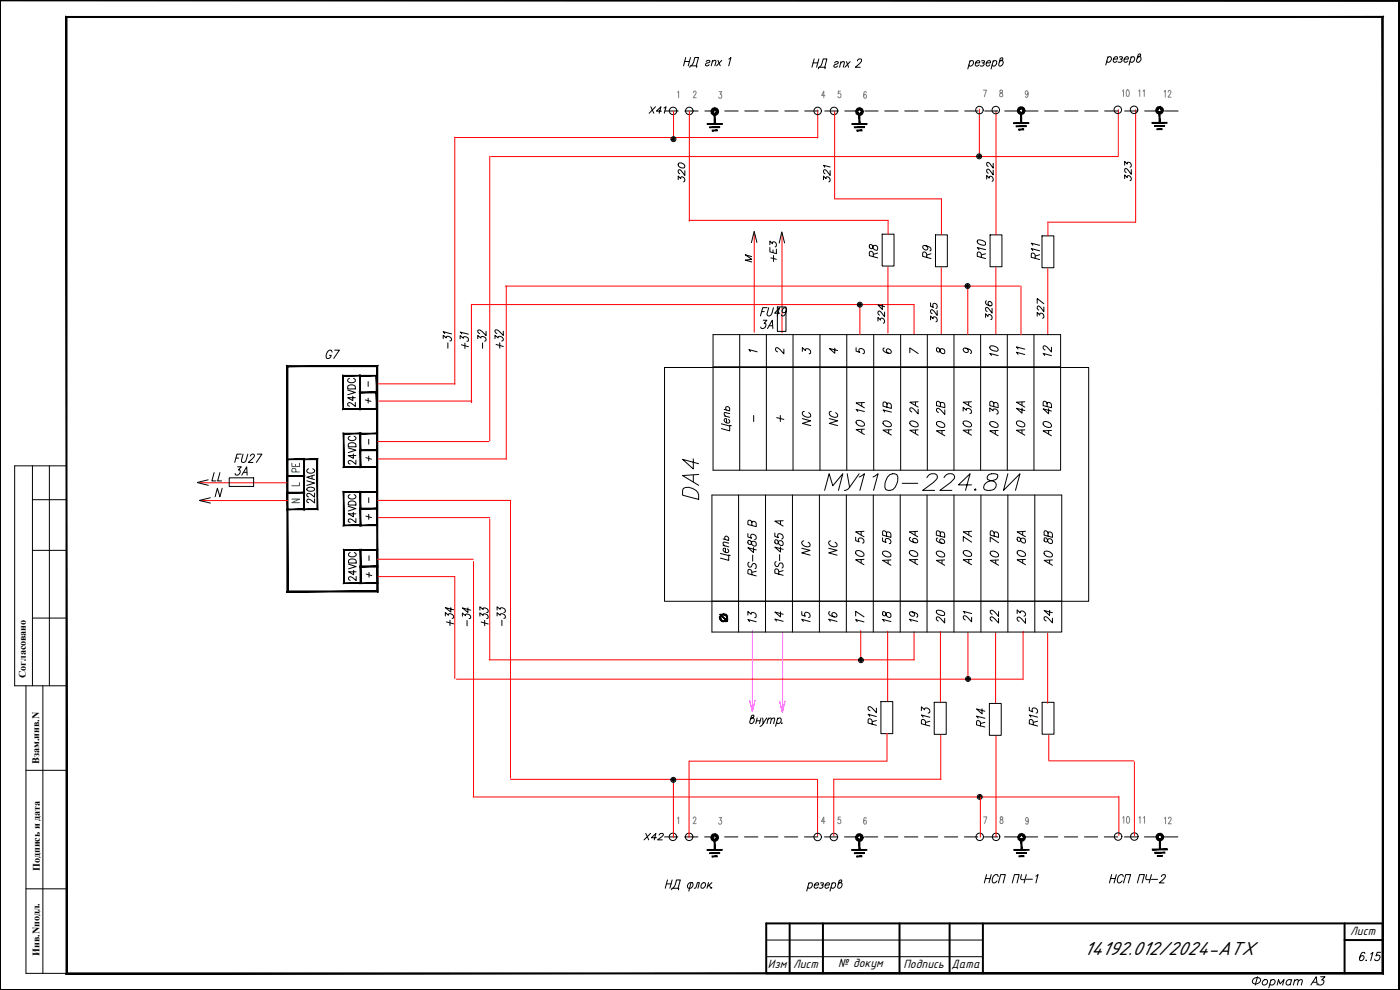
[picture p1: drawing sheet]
<svg xmlns="http://www.w3.org/2000/svg" width="420mm" height="297mm" viewBox="0 0 420 297" stroke-linecap="round" stroke-linejoin="round" font-family="sans-serif">
<!-- layer: 0 -->
<g fill="#000" stroke="#000" stroke-width=".3">
<path d="M0 .2h419.8zM0 .2h419.9z"/>
<path d="M419.8 .2v296.7zM419.9 .2v296.8z"/>
<path d="M212.3 37.1v.2l4.4-.2zM212.3 37.3l4.4-.2v.2z"/>
<path d="M213 38v.3l3-.3zM213 38.3l3-.3v.3z"/>
<path d="M213.7 33.1l.3 .1-.4 .3zM213.6 33.5h.3l.1-.3zM213.6 33.5h.3l-.2 .3zM213.9 33.5l-.2 .3 .3-.1zM213.7 33.8l.3-.1-.1 .4zM214 33.7l-.1 .4 .2-.2zM214.1 33.9l.1 .4-.3-.2zM214.1 33.9l.1 .4 .1-.3zM214.3 34l.2 .4-.3-.1zM214.3 34l.2 .4v-.3zM214.5 34.1l.3 .2-.3 .1zM214.5 34.1l.3 .2zM214.7 34l.4 .1-.3 .2zM214.7 34l.4 .1-.2-.2zM214.9 33.9l.4-.1-.2 .3zM215.1 33.7l-.2 .2 .4-.1zM215.1 33.7l.3-.2-.1 .3zM215.1 33.5v.2l.3-.2zM215.3 33.1l.1 .4h-.3zM215.1 33.2v.3l.2-.4zM215.1 32.8l.2 .3-.2 .1zM215.1 32.8l-.2 .2 .2 .2zM214.8 32.6l.3 .2-.2 .2zM214.8 32.6l-.1 .3 .2 .1zM214.5 32.5l.3 .1-.1 .3zM214.5 32.5v.4h.2zM214.2 32.6l.3-.1v.4zM214.2 32.6l.1 .3h.2zM213.9 32.8l.3-.2 .1 .3zM213.9 32.8l.2 .2 .2-.1zM213.9 32.8l.2 .2-.4 .1zM213.7 33.1l.4-.1z"/>
<path d="M213.7 39v.3l1.6-.3zM213.7 39.3l1.6-.3v.3z"/>
<path d="M214.3 34.2v3h.3zM214.3 34.2h.3v3z"/>
<path d="M255.7 37.1v.2l4.5-.2zM255.7 37.3l4.5-.2v.2z"/>
<path d="M256.4 38v.3l3-.3zM256.4 38.3l3-.3v.3z"/>
<path d="M257.1 33.1l.3 .1-.4 .3zM257 33.5h.3l.1-.3zM257 33.5h.3l-.2 .3zM257.3 33.5l-.2 .3 .3-.1zM257.1 33.8l.3-.1-.1 .4zM257.4 33.7l-.1 .4 .2-.2zM257.3 34.1l.2-.2 .1 .4zM257.5 33.9l.1 .4zM257.7 34l.2 .4-.3-.1zM257.7 34l.2 .4v-.3zM257.9 34.1l.4 .2-.4 .1zM257.9 34.1l.4 .2zM258.1 34l.5 .1-.3 .2zM258.1 34l.5 .1-.2-.2zM258.4 33.9l.3-.1-.1 .3zM258.5 33.7l-.1 .2 .3-.1zM258.5 33.7l.3-.2-.1 .3zM258.5 33.5v.2l.3-.2zM258.7 33.1l.1 .4h-.3zM258.5 33.2v.3l.2-.4zM258.6 32.8l.1 .3-.2 .1zM258.6 32.8l-.2 .2 .1 .2zM258.3 32.6l.3 .2-.2 .2zM258.3 32.6l-.2 .3 .3 .1zM257.9 32.5l.4 .1-.2 .3zM257.9 32.5v.4h.2zM257.6 32.6l.3-.1v.4zM257.6 32.6l.1 .3h.2zM257.3 32.8l.3-.2 .1 .3zM257.3 32.8l.2 .2 .2-.1zM257.3 32.8l.2 .2-.4 .1zM257.1 33.1l.4-.1z"/>
<path d="M257.2 39v.3l1.5-.3zM257.2 39.3l1.5-.3v.3z"/>
<path d="M257.8 34.2v3h.3zM257.8 34.2h.3v3z"/>
<path d="M304.2 36.8v.3l4.5-.3zM304.2 37.1l4.5-.3v.3z"/>
<path d="M305 37.7v.3l3-.3zM305 38l3-.3v.3z"/>
<path d="M305.6 32.8l.3 .2-.3 .2zM305.6 33.2h.3v-.2zM305.6 33.2h.3l-.3 .3zM305.9 33.2l-.3 .3zM305.6 33.5l.3-.1-.1 .4zM305.9 33.4l-.1 .4 .2-.2zM305.8 33.8l.2-.2 .1 .4zM306 33.6l.1 .4 .1-.3zM306.2 33.7l.3 .4-.4-.1zM306.2 33.7l.3 .4v-.3zM306.5 33.8l.3 .2-.3 .1zM306.5 33.8l.3 .2-.1-.3zM306.7 33.7l.4 .1-.3 .2zM306.7 33.7l.4 .1-.2-.2zM306.9 33.6l.4-.1-.2 .3zM307 33.4l-.1 .2 .4-.1zM307 33.4l.4-.2-.1 .3zM307.1 33.2l-.1 .2 .4-.2zM307.3 32.8l.1 .4h-.3zM307 33l.1 .2 .2-.4zM307.1 32.5l.2 .3-.3 .2zM307.1 32.5l-.2 .3 .1 .2zM306.8 32.3l.3 .2-.2 .3zM306.8 32.3l-.1 .3 .2 .2zM306.5 32.3h.3l-.1 .3zM306.5 32.3v.3h.2zM306.1 32.3h.4v.3zM306.1 32.3l.1 .3h.3zM305.8 32.5l.3-.2 .1 .3zM305.8 32.5l.2 .3 .2-.2zM305.8 32.5l.2 .3h-.4zM305.6 32.8l.3 .2 .1-.2z"/>
<path d="M305.7 38.7v.3l1.5-.3zM305.7 39l1.5-.3v.3z"/>
<path d="M306.3 33.9v3h.3zM306.3 33.9h.3v3z"/>
<path d="M345.7 36.7v.3l4.5-.3zM345.7 37l4.5-.3v.3z"/>
<path d="M346.5 37.7v.2l3-.2zM346.5 37.9l3-.2v.2z"/>
<path d="M347.2 32.8l.2 .1-.3 .2zM347.1 33.1h.3v-.2zM347.1 33.1h.3l-.2 .3zM347.4 33.1l-.2 .3zM347.2 33.4l.2-.1-.1 .4zM347.4 33.3l-.1 .4 .3-.2zM347.6 33.5v.4l-.3-.2zM347.6 33.5v.4l.2-.3zM347.8 33.6l.2 .4-.4-.1zM347.8 33.6l.2 .4v-.3zM348 33.7l.3 .2-.3 .1zM348 33.7l.3 .2-.1-.3zM348.2 33.6l.4 .1-.3 .2zM348.2 33.6l.4 .1-.2-.2zM348.4 33.5l.4-.1-.2 .3zM348.5 33.3l-.1 .2 .4-.1zM348.5 33.3l.4-.2-.1 .3zM348.6 33.1l-.1 .2 .4-.2zM348.8 32.8l.1 .3h-.3zM348.5 32.9l.1 .2 .2-.3zM348.6 32.5l.2 .3-.3 .1zM348.6 32.5l-.2 .2 .1 .2zM348.3 32.2l.3 .3-.2 .2zM348.3 32.2l.1 .5zM348 32.2h.3l-.1 .3zM348 32.2v.3h.2zM347.6 32.2h.4v.3zM347.6 32.2l.2 .3h.2zM347.3 32.5l.3-.3 .2 .3zM347.3 32.5l.3 .2 .2-.2zM347.3 32.5l.3 .2-.4 .1zM347.2 32.8l.2 .1 .2-.2z"/>
<path d="M347.2 38.6v.3l1.5-.3zM347.2 38.9l1.5-.3v.3z"/>
<path d="M347.9 33.9v3h.2zM347.9 33.9h.2v3z"/>
<path d="M107.9 112.6v5.2l.2-.2zM107.9 112.6l.2 .2v4.8zM107.9 112.6l.2 .2 5-.2zM108.1 112.8l5-.2-.2 .2zM113.1 112.6l-.2 .2 .2 5zM112.9 112.8l.2 5-.2-.2zM107.9 117.8h5.2l-.2-.2zM108.1 117.6h4.8l-5 .2z"/>
<path d="M102.9 112.6v10.2l.2-.2zM102.9 112.6l.2 .2v9.8zM102.9 112.6l.2 .2 5-.2zM103.1 112.8l5-.2-.2 .2zM108.1 112.6l-.2 .2 .2 10zM107.9 112.8l.2 10-.2-.2zM102.9 122.8h5.2l-.2-.2zM103.1 122.6h4.8l-5 .2z"/>
<path d="M108.1 130v5.2l.1-.2zM108.1 130l.1 .2v4.8zM108.1 130l.1 .2 5-.2zM108.2 130.2l5-.2-.1 .2zM113.2 130l-.1 .2 .1 5zM113.1 130.2l.1 5-.1-.2zM108.1 135.2h5.1l-.1-.2zM108.2 135h4.9l-5 .2z"/>
<path d="M91.1 137.7v15.2l.3-.2zM91.1 137.7l.3 .2v14.8zM91.1 137.7l.3 .2 3.9-.2zM91.4 137.9l3.9-.2-.2 .2zM95.1 137.9l.2 15v-15.2zM95.1 137.9l.2 15-.2-.2zM91.1 152.9h4.2l-.2-.2zM91.1 152.9l.3-.2h3.7z"/>
<path d="M103 147.5v10.2l.3-.2zM103 147.5l.3 .2v9.8zM103 147.5l.3 .2 4.9-.2zM103.3 147.7l4.9-.2-.1 .2zM108.2 147.5l-.1 .2 .1 10zM108.1 147.7l.1 10-.1-.2zM103 157.7h5.2l-.1-.2zM103.3 157.5h4.8l-5.1 .2z"/>
<path d="M103 130v10.2l.3-.2zM103 130l.3 .2v9.8zM103 130l.3 .2 4.9-.2zM103.3 130.2l4.9-.2-.1 .2zM108.2 130l-.1 .2 .1 10zM108.1 130.2l.1 10-.1-.2zM103 140.2h5.2l-.1-.2zM103 140.2l.3-.2h4.8z"/>
<path d="M108.1 147.5v5.2l.1-.2zM108.1 147.5l.1 .2v4.8zM108.1 147.5l.1 .2 5-.2zM108.2 147.7l5-.2-.1 .2zM113.2 147.5l-.1 .2 .1 5zM113.1 147.7l.1 5-.1-.2zM108.1 152.7h5.1l-.1-.2zM108.2 152.5h4.9l-5 .2z"/>
<path d="M86.1 109.7v67.9l.3-.3zM86.1 109.7l.3 .3v67.3zM86.1 109.7l.3 .3 27-.3zM86.4 110l27-.3-.3 .3zM113.4 109.7l-.3 .3 .3 67.6zM113.1 110l.3 67.6-.3-.3zM86.1 177.6h27.3l-.3-.3zM86.1 177.6l.3-.3h26.7z"/>
<path d="M103.1 164.9v10.2l.2-.2zM103.1 164.9l.2 .2v9.8zM103.1 164.9l.2 .2 5-.2zM103.3 165.1l5-.2-.2 .2zM108.3 164.9l-.2 .2 .2 10zM108.1 165.1l.2 10-.2-.2zM103.1 175.1h5.2l-.2-.2zM103.1 175.1l.2-.2h4.8z"/>
<path d="M108.1 164.9v5.2l.2-.2zM108.1 164.9l.2 .2v4.8zM108.1 164.9l.2 .2 5-.2zM108.3 165.1l5-.2-.1 .2zM113.3 164.9l-.1 .2 .1 5zM113.2 165.1l.1 5-.1-.2zM108.1 170.1h5.2l-.1-.2zM108.1 170.1l.2-.2h4.9z"/>
<path d="M217.2 184.3l.4 .2zM217.2 184.3l.4 .2zM216.8 184.4l.4-.1zM216.8 184.4h.4zM216.5 184.6l.3-.2zM216.5 184.6l.3-.1zM216.5 184.6l-.3 .3zM216.2 184.9l.3-.2zM216.2 184.9l-.1 .5zM216.3 185l-.2 .4zM216.1 185.4h.2l-.1 .4zM216.3 185.4l-.1 .4zM216.2 185.8l.1-.1 .2 .4zM216.3 185.7l.2 .4zM216.5 186l.3 .3zM216.5 186l.3 .3zM216.8 186.2l.4 .2zM216.8 186.2l.4 .2zM217.2 186.3h.4zM217.2 186.3h.4zM217.6 186.2l.4-.1zM217.6 186.2l.4-.1zM217.8 186l.4-.2-.2 .3zM218.1 185.7l-.3 .3 .4-.2zM218.3 185.4l-.1 .4zM218.1 185.4v.3zM218.2 184.9l.1 .5zM218.1 185v.4l.1-.5zM218 184.6l.1 .4zM217.8 184.7l.3 .3-.1-.4zM217.6 184.4l.4 .2-.2 .1zM217.6 184.4l.2 .3z"/>
<path d="M216.1 184.3l2.2 2.1zM216.1 184.3l2.2 2.1z"/>
<path d="M212.2 254.9v.2l4.5-.2zM212.2 255.1l4.5-.2v.2z"/>
<path d="M213 255.8v.3l3-.3zM213 256.1l3-.3v.3z"/>
<path d="M213.7 250.9l.2 .1-.3 .3zM213.6 251.3h.3v-.3zM213.6 251.3h.3l-.2 .3zM213.9 251.3l-.2 .3zM213.7 251.6l.2-.1-.1 .4zM213.9 251.5l-.1 .4 .2-.2zM213.8 251.9l.2-.2 .1 .4zM214 251.7l.1 .4 .1-.3zM214.2 251.8l.3 .4-.4-.1zM214.2 251.8l.3 .4v-.3zM214.5 251.9l.3 .2-.3 .1zM214.5 251.9l.3 .2-.1-.3zM214.7 251.8l.4 .1-.3 .2zM214.7 251.8l.4 .1-.2-.2zM214.9 251.7l.4-.1-.2 .3zM215 251.5l-.1 .2 .4-.1zM215 251.5l.3-.2v.3zM215.1 251.3l-.1 .2 .3-.2zM215.3 250.9v.4h-.2zM215 251l.1 .3 .2-.4zM215.1 250.6l.2 .3-.3 .1zM215.1 250.6l-.2 .3 .1 .1zM214.8 250.4l.3 .2-.2 .3zM214.8 250.4l.1 .5zM214.5 250.4h.3l-.1 .3zM214.5 250.4v.3h.2zM214.1 250.4h.4v.3zM214.1 250.4l.1 .3h.3zM213.8 250.6l.3-.2 .1 .3zM213.8 250.6l.2 .3 .2-.2zM213.8 250.6l.2 .3h-.3zM213.7 250.9h.3z"/>
<path d="M213.7 256.8v.3l1.5-.3zM213.7 257.1l1.5-.3v.3z"/>
<path d="M214.3 252v3h.3zM214.3 252h.3v3z"/>
<path d="M255.7 254.9v.2l4.4-.2zM255.7 255.1l4.4-.2v.2z"/>
<path d="M256.4 255.8v.3l3-.3zM256.4 256.1l3-.3v.3z"/>
<path d="M257 250.9l.3 .1-.3 .3zM257 251.3h.3v-.3zM257 251.3h.3l-.3 .3zM257.3 251.3l-.3 .3 .3-.1zM257 251.6l.3-.1v.4zM257.3 251.5v.4l.2-.2zM257.3 251.9l.2-.2 .1 .4zM257.5 251.7l.1 .4 .1-.3zM257.7 251.8l.2 .4-.3-.1zM257.7 251.8l.2 .4v-.3zM257.9 251.9l.3 .2-.3 .1zM257.9 251.9l.3 .2zM258.1 251.8l.4 .1-.3 .2zM258.1 251.8l.4 .1-.2-.2zM258.3 251.7l.4-.1-.2 .3zM258.4 251.5l-.1 .2 .4-.1zM258.4 251.5l.4-.2-.1 .3zM258.5 251.3l-.1 .2 .4-.2zM258.7 250.9l.1 .4h-.3zM258.4 251l.1 .3 .2-.4zM258.5 250.6l.2 .3-.3 .1zM258.3 250.9l.1 .1 .1-.4zM258.2 250.4l.3 .2-.2 .3zM258.2 250.4l-.1 .3 .2 .2zM257.9 250.4h.3l-.1 .3zM257.9 250.4v.3h.2zM257.6 250.4h.3v.3zM257.6 250.4l.1 .3h.2zM257.3 250.6l.3-.2 .1 .3zM257.3 250.6l.2 .3 .2-.2zM257.3 250.6l.2 .3h-.5zM257 250.9h.5z"/>
<path d="M257.1 256.8v.3l1.6-.3zM257.1 257.1l1.6-.3v.3z"/>
<path d="M257.7 252v3h.4zM257.7 252h.4v3z"/>
<path d="M304.3 254.9v.2l4.5-.2zM304.3 255.1l4.5-.2v.2z"/>
<path d="M305.1 255.8v.3l3-.3zM305.1 256.1l3-.3v.3z"/>
<path d="M305.7 250.9l.3 .1-.4 .2zM305.6 251.2h.3l.1-.2zM305.6 251.2h.3l-.2 .4zM305.9 251.2l-.2 .4zM305.7 251.6l.3-.2-.1 .5zM306 251.4l-.1 .5 .3-.2zM305.9 251.9l.3-.2v.4zM306.2 251.7v.4l.1-.3zM306.3 251.8l.3 .3h-.4zM306.3 251.8l.3 .3v-.3zM306.6 251.8l.3 .3h-.3zM306.6 251.8l.3 .3-.1-.3zM306.8 251.8l.4 .1-.3 .2zM306.8 251.8l.4 .1-.2-.2zM307 251.7l.4-.1-.2 .3zM307.1 251.4l-.1 .3 .4-.1zM307.1 251.4l.4-.2-.1 .4zM307.2 251.2l-.1 .2 .4-.2zM307.4 250.9l.1 .3h-.3zM307.1 251l.1 .2 .2-.3zM307.2 250.6l.2 .3-.3 .1zM307.2 250.6l-.2 .2 .1 .2zM306.9 250.4l.3 .2-.2 .2zM306.9 250.4l-.1 .3 .2 .1zM306.6 250.3l.3 .1-.1 .3zM306.6 250.3v.3l.2 .1zM306.2 250.4l.4-.1v.3zM306.2 250.4l.1 .3 .3-.1zM305.9 250.6l.3-.2 .1 .3zM305.9 250.6l.3 .2 .1-.1zM305.9 250.6l.3 .2-.5 .1zM305.7 250.9l.5-.1z"/>
<path d="M305.8 256.8v.2l1.5-.2zM305.8 257l1.5-.2v.2z"/>
<path d="M306.4 252v3h.3zM306.4 252h.3v3z"/>
<path d="M345.8 254.7v.3l4.5-.3zM345.8 255l4.5-.3v.3z"/>
<path d="M346.6 255.7v.3l3-.3zM346.6 256l3-.3v.3z"/>
<path d="M347.3 250.8l.2 .1-.3 .2zM347.2 251.1h.3v-.2zM347.2 251.1h.3l-.2 .4zM347.5 251.1l-.2 .4zM347.3 251.5l.2-.1-.1 .4zM347.5 251.4l-.1 .4 .2-.2zM347.4 251.8l.2-.2 .1 .4zM347.6 251.6l.1 .4 .2-.3zM347.9 251.7l.2 .3h-.4zM347.9 251.7l.2 .3v-.3zM348.1 251.7l.3 .3h-.3zM348.1 251.7l.3 .3-.1-.3zM348.3 251.7l.4 .1-.3 .2zM348.3 251.7l.4 .1-.2-.2zM348.5 251.6l.4-.1-.2 .3zM348.6 251.4l-.1 .2 .4-.1zM348.6 251.4l.4-.3-.1 .4zM348.7 251.1l-.1 .3 .4-.3zM348.9 250.8l.1 .3h-.3zM348.6 250.9l.1 .2 .2-.3zM348.7 250.5l.2 .3-.3 .1zM348.7 250.5l-.2 .2 .1 .2zM348.4 250.3l.3 .2-.2 .2zM348.4 250.3l.1 .4zM348.1 250.3h.3l-.1 .3zM348.1 250.3v.3h.2zM347.7 250.3h.4v.3zM347.7 250.3l.2 .3h.2zM347.4 250.5l.3-.2 .2 .3zM347.4 250.5l.2 .2 .3-.1zM347.4 250.5l.2 .2-.3 .1zM347.3 250.8l.3-.1z"/>
<path d="M347.3 256.7v.2l1.5-.2zM347.3 256.9l1.5-.2v.2z"/>
<path d="M347.9 251.9v3h.3zM347.9 251.9h.3v3z"/>
<path d="M.1 .2l-.1 296.8zM0 .2v296.8z"/>
<path d="M19.8 4.9v287.3l.3-.3zM19.8 4.9l.3 .3v286.7zM19.8 4.9l.3 .3 395-.3zM20.1 5.2l395-.3-.3 .3zM415.1 4.9l-.3 .3 .3 287zM414.8 5.2l.3 287-.3-.3zM19.8 292.2h395.3l-.3-.3zM19.8 292.2l.3-.3h394.7z"/>
<path d="M.1 296.9l419.8 .1zM.1 296.9l419.8 .1z"/>
</g>
<path d="M230 277.1h185v14.9h-185zM237 277.1v14.9M247 277.1v14.9M270 277.1v14.9M285 277.1v14.9M295 277.1v14.9M403.5 277.1v14.9M403.5 282.1h11.5" fill="none" stroke="#000" stroke-width=".59"/>
<path d="M230 282.1h65M230 287h65M230 292h65" fill="none" stroke="#000" stroke-width=".3"/>
<!-- layer: 0 -->
<g fill="none" stroke="#000" stroke-width=".3">
<path d="M205.5 18.4h1.4M205.8 17.3l-.7 2.5M207.2 17.3l-.7 2.5M207.3 19.8a3.3 3.3 0 0 0 1.2-2.5h1.1l-.6 2.5M212 18.4a.62 .62 0 0 1 .5-.3 .62 .62 0 0 1 .6 .3l-.4 .4-.8 .2-.1 .6a.74 .74 0 0 0 1-.2M213.7 18.6l.7-.5 .4 .1-.3 1.6M213.9 18.1l-.5 1.7M215.5 18.1l.7 1.7M216.6 18.1l-1.5 1.7M218.7 17.7l.7-.4-.7 2.5M244 18.9h1.4M244.3 17.7l-.6 2.5"/>
<path d="M245.7 17.7l-.6 2.5M250.5 18.9a.75 .75 0 0 1 1.1-.3l-.2 .5-1 .4-.1 .6a.7 .7 0 0 0 1-.3M252.3 19l.6-.5 .5 .1-.3 1.6M252.4 18.5l-.4 1.7M254 18.5l.7 1.7M255.1 18.5l-1.5 1.7M257.3 18.3l.3-.5h.9v.6l-1.8 1.8h1.4M291 18.5l.3-.2a.52 .52 0 0 1 .8 .2l-.2 1a.64 .64 0 0 1-1 .2l-.1-.2M291.1 18.2l-.7 2.5M292.8 18.9h1.2v-.5a.81 .81 0 0 0-1.2 .3 .81 .81 0 0 0 .5 1.1l.5-.3M294.6 18.3h.8l-.1 .5-.5 .1M295.1 18.9l.3 .5-.3 .3h-.9"/>
<path d="M296 18.9h1.2v-.5a.87 .87 0 0 0-1.1 .3 .87 .87 0 0 0 .1 1.1l.9-.3M298 18.5l.3-.2a.52 .52 0 0 1 .8 .2l-.2 1a.64 .64 0 0 1-1 .2l-.1-.2M298.1 18.2l-.7 2.5M300.4 18.2a.85 .85 0 0 1 .7 1 .85 .85 0 0 1-1.1 .6l-.3-.4 .5-1.8 .7-.3 .1 .4-.2 .2-.9 .6M332.4 17.4a.68 .68 0 0 1 1.1-.2 .68 .68 0 0 1-.2 1.1l-.5 .4h-.3l-.4-.4M332.5 17l-.6 2.5M334.1 17.7h1.3v-.4a.87 .87 0 0 0-1.2 .1 .87 .87 0 0 0 0 1.2 .64 .64 0 0 0 1-.3M335.9 17.1h.9a.51 .51 0 0 1-.6 .6M336.5 17.7l.3 .5-.3 .4h-1M337.4 17.7h1.2v-.4a.81 .81 0 0 0-1.2 .3 .81 .81 0 0 0 .5 1.1l.6-.4M339.4 17.4a.68 .68 0 0 1 1.1-.2 .68 .68 0 0 1-.2 1.1l-.5 .4h-.3l-.4-.4M339.5 17l-.7 2.5"/>
<path d="M341.8 17a.88 .88 0 0 1 .6 1.1 .88 .88 0 0 1-1 .6l-.3-.5 .5-1.8 .7-.1a.77 .77 0 0 1-.7 .8l-.3 .3M199.5 33.3h4M205.5 33.3h4M207 20.2l.1-.4h2.1l-.2 .4M211.5 33.3h4M217.5 33.3h4M223.5 33.3h4M229.5 33.3h4M235.5 33.3h4M241.5 33.3h4M245.6 20.6l.1-.4h2l-.1 .4M245.9 20.2a2.97 2.97 0 0 0 1.2-2.5h1.1l-.7 2.5"/>
<path d="M247.5 33.3h4M253.5 33.3h4M259.5 33.3h4M265.5 33.3h4M271.5 33.3h4M277.5 33.3h4M283.5 33.3h4M289.5 33.3h4M295.5 33.3h4M301.5 33.3h4M307.5 33.3h4M313.5 33.3h4"/>
<path d="M319.5 33.3h4M325.5 33.3h4M331.5 33.3h4M337.5 33.3h4M343.5 33.3h4M349.5 33.3h4.1M264.8 70.3h3.5v9.5h-3.5zM280.8 70.5h3.5v9.5h-3.5zM297.1 70.5h3.6v9.5h-3.6zM312.7 70.8h3.6v9.5h-3.6zM110.5 114.5v1.4M199.4 110.3h127.3v70.1h-127.3z"/>
<path d="M214 100.4h104.3v40.7h-104.3zM214 110.1h104.3M222 100.4v40.7M230 100.4v40.7M238 100.4v40.7M246.1 100.4v40.7M254.1 100.4v40.7M262.2 100.4v40.7M270.3 100.4v40.7M278.3 100.4v40.7M286.3 100.4v40.7M294.3 100.4v40.7"/>
<path d="M302.3 100.4v40.7M310.3 100.4v40.7M9.7 139.8v66M14.8 139.8v66M19.9 139.8h-15.5v66h15.5M110.7 131.8v1.5M226.2 124.7v1.8M9.7 149.9h10.2M110.7 149.3v1.5M213.7 148.5h104.9v41.1h-104.9zM221.7 148.5v41.1M229.7 148.5v41.1"/>
<path d="M237.8 148.5v41.1M245.9 148.5v41.1M254 148.5v41.1M262.1 148.5v41.1M270.2 148.5v41.1M278.2 148.5v41.1M286.3 148.5v41.1M294.4 148.5v41.1M302.5 148.5v41.1M310.6 148.5v41.1M9.7 165.1h10.2M110.7 166.7v1.5"/>
<path d="M216.2 166.1l2.5 .6M217 163.6l1.7 .5M217 161.7l1.7 .5M217.7 161.9l-.2-.4a.55 .55 0 0 1 .4-.7 .55 .55 0 0 1 .7 .4l.1 .7-.3 .2M218.3 164.7a.64 .64 0 0 1 .3 1 .97 .97 0 0 1-1.1-.1 .97 .97 0 0 1-.4-1l.6-.1v1.3M218.7 163l-1.6-.3-.1 .4 .5 .7M219.2 166.7l-.5-.2v1.6l-2.5-.6M9.7 185.4h10.2M20 188.8v38.9M213.7 180.4h104.9M7.8 205.8v86.2h12.2M12.9 205.8v86.2"/>
<path d="M225.7 215.4h.4a.93 .93 0 0 1 .1 1.2 .93 .93 0 0 1-1.1 .4l-.1-.4 .5-1.8 .3-.2 .4 .1a.77 .77 0 0 1-.7 .8l-.2 .3M227 216.3h1.1M227.2 215.4l-.4 1.7M228.4 215.4l-.5 1.7M228.9 215.4l.1 1.7 1.1-1.7M229 217.1l-.3 .5-.6 .3M230.5 215.9l.6-.5 .4 .1-.3 1.6M230.6 215.4l-.4 1.7M231.5 215.9l.6-.5 .4 .1-.3 1.6M233.3 215.8a.64 .64 0 0 1 1-.3 .97 .97 0 0 1 0 1.1 .97 .97 0 0 1-1.1 .4l-.1-.3M233.4 215.4l-.7 2.5M234.7 216.9l-.1 .2 .1-.1"/>
<path d="M264.4 210.5h3.5v9.6h-3.5zM280.4 210.7h3.6v9.6h-3.6zM296.9 211.1h3.6v9.5h-3.6zM312.8 210.7h3.5v9.6h-3.5zM7.8 231.1h12.2M199.4 251.1h4.1M205.4 251.1h4.1M211.5 251.1h3.9M217.5 251.1h3.9M223.4 251.1h4.1M229.4 251.1h4.1M235.5 251.1h3.9"/>
<path d="M241.4 251.1h4M247.4 251.1h4.1M253.4 251.1h4M259.5 251.1h3.9M265.4 251.1h4.1M271.4 251.1h4.1M277.5 251.1h3.9M283.5 251.1h3.9M289.4 251.1h4.1M295.4 251.1h4.1M301.5 251.1h3.9M307.5 251.1h3.9"/>
<path d="M313.4 251.1h4.1M319.4 251.1h4M325.5 251.1h3.9M331.4 251.1h4M337.4 251.1h4.1M343.5 251.1h3.9M349.5 251.1h4M7.8 266.7h12.2M200 265.2h1.4M200.3 264l-.7 2.5M201.5 267l.2-.5h2l-.1 .5M201.7 264l-.7 2.5"/>
<path d="M201.9 266.5a3.2 3.2 0 0 0 1.1-2.5h1.2l-.7 2.5M206.6 265.2l.5-.4h.6a.94 .94 0 0 1 0 1.4 .94 .94 0 0 1-1.4-.1zM207.4 264.8l-.7 2.6M208.4 266.5l.4-.1 .5-1.6h.6l-.4 1.7M210.6 265.2l.5-.4a.88 .88 0 0 1 .6 1.1 .88 .88 0 0 1-1 .6l-.3-.4zM212.6 264.8l-.4 1.7M212.9 265.5l.4 1M213.6 266.3l-.1 .2 .2-.1M213.7 264.8l-1.4 1.3M242.7 265.2l.3-.2a.52 .52 0 0 1 .8 .2 .84 .84 0 0 1-.3 1.1 .84 .84 0 0 1-1.1-.1M242.8 264.9l-.7 2.5M244.4 265.5h1.2l.1-.4a.87 .87 0 0 0-1.2 .2 .87 .87 0 0 0 .2 1.2l.8-.3"/>
<path d="M246.2 265h.9l-.1 .5h-.5M246.8 265.5l.2 .6-.3 .3h-.9M247.6 265.5h1.3v-.4a.88 .88 0 0 0-1.1 .2 .88 .88 0 0 0 .1 1.2l.8-.3M249.7 265.2l.2-.2a.52 .52 0 0 1 .9 .2 .84 .84 0 0 1-.3 1.1 .84 .84 0 0 1-1.1-.1M249.8 264.9l-.7 2.5M252.1 264.9a.85 .85 0 0 1 .6 1 .85 .85 0 0 1-1 .6l-.3-.4 .4-1.8 .7-.3 .1 .4-.1 .2-.9 .6M409.6 286.1v-.2l-.5-.2a2.26 2.26 0 0 0-1 2.4 .81 .81 0 0 0 1.1-.3 .81 .81 0 0 0-.3-1.1l-.7 .3-.1 .4M410 288l-.1 .1h.2M411.4 286.2l.6-.5-.6 2.5M414.4 285.7h-1.1l-.3 1.1a.72 .72 0 0 1 1.1 0 .72 .72 0 0 1-.2 1.1l-.9 .3-.4-.4"/>
<circle cx="217.2" cy="185.4" r="1.01"/>
</g>
<g fill="none" stroke="#f00" stroke-width=".3">
<path d="M202.1 33.5v8.4M206.9 33.4v33M245.4 33v8.4M250.5 33.5v26.1M293.9 32.8v14M335.6 32.9v13.9M340.8 32.9v33.9M136.5 41.1v74.2M147 46.9v85.3M226.4 70.3v29.4M234.7 70v29.9M141.5 91.3v29.5"/>
<path d="M151.9 85.8v52.1M258.1 91.5v8.9M266.5 80.1v19.8M274.3 91.5v8.7M282.5 80.3v19.8M298.9 80.3v19.8M314.5 80.6v19.8M59.9 144.9h26.2M60 150.2h26.4M147 155.7v42.3M153.2 150.1v83.4M136.5 172.9v30.7"/>
<path d="M142.1 168.4v70.6M258.3 189.2v8.8M266.4 189.4v21M274.3 189.6v8.4M282.2 189.5v21M290.5 189.8v14.1M298.8 189.9v20.9M307 189.5v14.4M314.4 190v21M202.1 233.9v17.4M206.8 228.3v23M245.4 234v16.8"/>
<path d="M250.2 233.9v16.8M266.2 220.1v8.3M282.3 220.6v13.2M294.2 239.1v12.1M298.9 220.9v30.1M314.7 220.6v7.6M335.8 238.9v11.7M340.4 228.5v22.2"/>
</g>
<!-- layer: SYMS -->
<g fill="none" stroke="#000" stroke-width=".3">
<path d="M226.3 69.5l-.8 3.3M226.4 69.5l.8 3.3M234.6 69.7l-.8 3.2M234.7 69.6l.8 3.3M277.7 73.7l.4 .2a.65 .65 0 0 1 0 1.1 .81 .81 0 0 1-1-.3 .81 .81 0 0 1 .2-1.1l.4 .1a1.59 1.59 0 0 1 1.7 1.2l-.3 .4M278.1 77.2l-.1-1.2-.6-.4-.4 .1-.1 1.2 2.5 .7M279.4 76.1l-1.3 .4M293.4 72.1l1-.1a1.39 1.39 0 0 1 1.4 1.2l-.5 .4-.6-.1a1.48 1.48 0 0 1-1.4-1.2zM293.8 74.9l-.5-.6 2.5 .6M294.5 77.2l-.1-1.2-.6-.4-.4 .1-.1 1.2 2.5 .7M295.8 76.1l-1.3 .4M310 75.2l-.5-.6 2.5 .7"/>
<path d="M310 73.6l-.5-.6 2.5 .6M310.7 77.5l-.1-1.2-.9-.4-.2 .4v.9l2.5 .7M312 76.4l-1.3 .4M59.3 144.8l3.2 .8M59.9 150.2l3.3 .7M62.5 144l-3.3 .8M63.1 149.3l-3.2 .8M261 215l-.5-.7 2.5 .7M261.7 217.3l-.1-1.3-.8-.3-.3 .3v.9l2.5 .7M263 212.5v1.4l-1.5-1.7-.7-.2-.3 .7 .6 .6M263 216.2l-1.3 .4M276.5 213.2v-1.1l1 .9a.8 .8 0 0 1 .9-.6 .8 .8 0 0 1 .7 .9l-.2 .6h-.3"/>
<path d="M277 215.2l-.5-.7 2.6 .7M277.7 217.5l-.1-1.3-.6-.4-.4 .2-.1 1.2 2.6 .6M279.1 216.4l-1.4 .4M293.5 215.5l-.4-.6 2.5 .6M294.3 217.8l-.2-1.2-.8-.4-.2 .4v.9l2.5 .6M294.7 212.7v1.5l-1.6-1.5 2.5 .7M295.6 216.7l-1.3 .4M308.9 212.2v1l1.1 .4-.1-.1a.64 .64 0 0 1-.1-.8 .64 .64 0 0 1 .7-.3l.2 .1a.77 .77 0 0 1 .7 .6 .77 .77 0 0 1-.5 .8M309.4 215.2l-.5-.7 2.5 .7M310.1 217.5l-.1-1.3-.8-.3-.3 .3v1l2.5 .6M311.4 216.4l-1.3 .3"/>
<circle cx="202" cy="33.3" r="1.12"/>
<circle cx="206.9" cy="33.3" r="1.12"/>
<circle cx="214.5" cy="33.5" r="1.12"/>
<circle cx="245.4" cy="33.3" r="1.12"/>
<circle cx="250.3" cy="33.3" r="1.12"/>
<circle cx="258" cy="33.5" r="1.12"/>
<circle cx="293.9" cy="33" r="1.12"/>
<circle cx="298.9" cy="33" r="1.12"/>
<circle cx="306.5" cy="33.2" r="1.12"/>
<circle cx="335.5" cy="32.9" r="1.12"/>
<circle cx="340.3" cy="32.9" r="1.12"/>
<circle cx="348" cy="33.1" r="1.12"/>
<circle cx="202.1" cy="41.7" r=".23"/>
<circle cx="202.1" cy="41.7" r=".44"/>
<circle cx="202.1" cy="41.7" r=".74"/>
<circle cx="293.9" cy="46.9" r=".74"/>
<circle cx="258" cy="91.4" r=".23"/>
<circle cx="258" cy="91.4" r=".44"/>
<circle cx="258" cy="91.4" r=".74"/>
<circle cx="290.4" cy="85.8" r=".23"/>
<circle cx="290.4" cy="85.8" r=".44"/>
<circle cx="290.4" cy="85.8" r=".74"/>
<circle cx="258.4" cy="198.1" r=".74"/>
<circle cx="258.4" cy="198.1" r=".44"/>
<circle cx="258.4" cy="198.1" r=".23"/>
<circle cx="290.5" cy="203.7" r=".74"/>
<circle cx="290.5" cy="203.7" r=".44"/>
<circle cx="290.5" cy="203.7" r=".23"/>
<circle cx="202.1" cy="234" r=".23"/>
<circle cx="202.1" cy="234" r=".44"/>
<circle cx="202.1" cy="234" r=".74"/>
<circle cx="294" cy="239.1" r=".74"/>
<circle cx="294" cy="239.1" r=".44"/>
<circle cx="294" cy="239.1" r=".23"/>
<circle cx="202" cy="251.1" r="1.12"/>
<circle cx="206.8" cy="251.1" r="1.12"/>
<circle cx="214.5" cy="251.3" r="1.12"/>
<circle cx="245.4" cy="251.1" r="1.12"/>
<circle cx="250.3" cy="251.1" r="1.12"/>
<circle cx="257.9" cy="251.3" r="1.12"/>
<circle cx="294" cy="251.1" r="1.12"/>
<circle cx="298.9" cy="251.1" r="1.12"/>
<circle cx="306.6" cy="251.3" r="1.12"/>
<circle cx="335.6" cy="251" r="1.12"/>
<circle cx="340.4" cy="251" r="1.12"/>
<circle cx="348.1" cy="251.2" r="1.12"/>
</g>
<!-- layer: 0 -->
<g fill="none" stroke="#f00" stroke-width=".3">
<path d="M298.9 33.3v37.2M136.6 41.3h108.8M147.3 47h188.3M250.4 59.7l32.1-.1v10.9M206.8 66.1h59.8M266.5 66.2v4.1M314.3 66.7h26.4M314.5 66.9v3.9M141.5 91.4h132.9M151.6 85.8h154.4M290.4 85.9v14.5M306.4 85.8v14.6"/>
<path d="M113.5 115.2h23M113.3 132.5h33.4M113.5 137.7h38.3M113.7 120.3h27.9M113.3 150.1h40M113.6 155.3h33.4M113.2 167.8h28.8M113.5 173h22.9M146.8 198h127.6M136.9 203.8h170M142 239.1h193.7M153.2 233.8h92.2"/>
<path d="M206.9 228.4h59.2M250.1 233.8h32.3M314.8 228.3h25.4"/>
</g>
<path d="M225.8 189.3v23.3M234.9 189.8v23" fill="none" stroke="#f0f" stroke-width=".3"/>
<!-- layer: SYMS -->
<path d="M225 210.1l.8 3.3M226.6 210.1l-.8 3.3M234 210.4l.8 3.2M235.6 210.3l-.8 3.3" fill="none" stroke="#f0f" stroke-width=".3"/>
<!-- layer: LOC -->
<g fill="none" stroke="#808080" stroke-width=".3">
<path d="M203.4 27.7l.3-.4v2M208.1 27.8l.1-.4a.52 .52 0 0 1 .7 .2 .52 .52 0 0 1-.2 .7l-.7 1h1M215.8 27.5h.8l-.4 .8a.57 .57 0 0 1 .5 .8 .57 .57 0 0 1-1 0M247.6 28.6h-1l.6-1.3v2M252.3 27.3h-.7l-.1 .9a.63 .63 0 0 1 1 .4 .63 .63 0 0 1-.7 .7l-.3-.4M260 27.8l-.4-.3a1.26 1.26 0 0 0 .1 2 .59 .59 0 0 0 .3-.7 .59 .59 0 0 0-.6-.5l-.2 .6M295.1 27h.9l-.6 2M300.1 27.1v.6a.67 .67 0 0 1 .8 .6 .67 .67 0 0 1-.5 .7 .71 .71 0 0 1-.3-.8 .71 .71 0 0 1 .7-.5v-.6zM308.5 27.9l-.1 .4a.53 .53 0 0 1-.7-.5 .53 .53 0 0 1 .7-.5l.1 .6a.97 .97 0 0 1-.5 1.3l-.3-.3M203.3 245.5l.4-.4v2M208.1 245.6l.2-.5 .4 .1 .2 .3-.9 1.6h1M215.8 245.3h.7l-.3 .8a.57 .57 0 0 1 .4 .8 .57 .57 0 0 1-1 0"/>
<path d="M247.6 246.5h-1.1l.7-1.4v2M252.2 245.1h-.6l-.1 .9a.57 .57 0 0 1 .9 .5 .57 .57 0 0 1-.9 .5l-.1-.3M260 245.6l-.5-.3a1.26 1.26 0 0 0 .1 2 .59 .59 0 0 0 .4-.7 .59 .59 0 0 0-.6-.4l-.2 .5M295.2 245.1h1l-.7 2M300.2 245.2v.6a.67 .67 0 0 1 .8 .5 .67 .67 0 0 1-.6 .8 .71 .71 0 0 1-.3-.9 .71 .71 0 0 1 .8-.4v-.6zM308.6 245.9l-.4 .6a.58 .58 0 0 1-.4-.6 .58 .58 0 0 1 .6-.5l.2 .5a.97 .97 0 0 1-.5 1.4l-.3-.3"/>
</g>
<!-- layer: 0 -->
<path d="M218.2 185.4l-.1 .4" fill="none" stroke="#fff" stroke-width=".3"/>
<path d="M216.4 184.8l-.2 .6zM216.4 184.8l-.1 1zM216.5 184.6l-.2 1.2zM216.5 184.6l-.1 1.4zM216.5 184.6l-.1 1.4zM216.6 184.6l-.1 1.5zM216.6 184.6l-.1 1.5zM216.7 184.5l-.1 1.7zM216.8 184.4l-.2 1.8zM216.8 184.4l-.1 1.8zM216.8 184.4l-.1 1.8zM216.9 184.4l-.1 1.9zM216.9 184.4l-.1 1.9zM217 184.4l-.1 1.9zM217 184.4l-.1 1.9zM217.1 184.3l-.2 2zM217.1 184.3l-.1 2zM217.2 184.3l-.2 2zM217.2 184.3l-.1 2zM217.3 184.3l-.2 2zM217.3 184.3l-.1 2zM217.4 184.4l-.2 1.9zM217.4 184.4l-.1 1.9zM217.5 184.4l-.2 1.9zM217.5 184.4l-.1 1.9zM217.6 184.4l-.2 1.9zM217.6 184.4l-.1 1.9zM217.7 184.5l-.2 1.8zM217.7 184.5l-.1 1.8zM217.8 184.6l-.2 1.7zM217.8 184.6l-.1 1.6zM217.9 184.6l-.2 1.6zM217.9 184.6l-.1 1.6zM218 184.8l-.2 1.4zM218 184.8l-.1 1.3zM218.1 184.9l-.2 1.2zM218.1 184.9l-.1 1.1zM218.2 185.4l-.2 .6z" fill="#fff" stroke="#fff" stroke-width=".3"/>
<path d="M233.3 92.1h2.6v7.3h-2.6zM68.8 143.4h7.3v2.6h-7.3z" fill="none" stroke="#000" stroke-width=".3"/>
<path d="M66.7 146.5l-.7 2.5-.8-2.5-.6 2.5" fill="none" stroke="#000" stroke-width=".3"/>
<!-- layer: G -->
<path d="M0 .1h419.9v296.9h-419.9z" fill="none" stroke="#000" stroke-width=".3"/>
<text font-size="9.3" x="246.2" y="148.5">МУ110-224.8И</text>
<text font-size="8.8" x="210.6" y="151" transform="rotate(-90 210.6 151)">DA4</text>
<text font-size="7.1" x="374.6" y="297.7">Формат А3</text>
<text font-size="6.6" x="220.5" y="130.5" transform="rotate(-90 220.5 130.5)">Цепь</text>
<g font-size="6.2">
<text x="67.4" y="145.7" transform="rotate(-90 67.4 145.7)">LL</text>
<text x="260.3" y="170.7" transform="rotate(-90 260.3 170.7)">AO 5A</text>
<text x="260.3" y="187.7" transform="rotate(-90 260.3 187.7)">17</text>
<text x="325.3" y="286.4">14192.012/2024-АТХ</text>
</g>
<g font-size="5.7">
<text x="264.2" y="78.7" transform="rotate(-90 264.2 78.7)">R88</text>
<text x="226.8" y="96">FU49</text>
<text x="227.2" y="99.8">3А</text>
<text x="136.5" y="105.8" transform="rotate(-90 136.5 105.8)">-31</text>
<text x="141.5" y="105.8" transform="rotate(-90 141.5 105.8)">+31</text>
<text x="146.8" y="105.8" transform="rotate(-90 146.8 105.8)">-32</text>
<text x="152" y="105.8" transform="rotate(-90 152 105.8)">+32</text>
<text x="300.6" y="107.9" transform="rotate(-90 300.6 107.9)">10</text>
<text x="316.4" y="107.9" transform="rotate(-90 316.4 107.9)">12</text>
<text x="96.7" y="108.7">G7</text>
<text x="107.6" y="123.1" transform="rotate(-90 107.6 123.1)">24VDC</text>
<text x="244.1" y="128.8" transform="rotate(-90 244.1 128.8)">NC</text>
<text x="252.2" y="128.8" transform="rotate(-90 252.2 128.8)">NC</text>
<text x="260.3" y="131.6" transform="rotate(-90 260.3 131.6)">AO 1A</text>
<text x="268.5" y="131.9" transform="rotate(-90 268.5 131.9)">AO 1B</text>
<text x="276.6" y="131.9" transform="rotate(-90 276.6 131.9)">AO 2A</text>
<text x="284.3" y="131.9" transform="rotate(-90 284.3 131.9)">AO 2B</text>
<text x="292.5" y="131.9" transform="rotate(-90 292.5 131.9)">AO 3A</text>
<text x="300.6" y="131.9" transform="rotate(-90 300.6 131.9)">AO 3B</text>
<text x="308.3" y="131.9" transform="rotate(-90 308.3 131.9)">AO 4A</text>
<text x="316.4" y="131.9" transform="rotate(-90 316.4 131.9)">AO 4B</text>
<text x="69.1" y="140.1">FU27</text>
<text x="69.5" y="143.9">3А</text>
<text x="244.1" y="167.9" transform="rotate(-90 244.1 167.9)">NC</text>
<text x="252.2" y="167.9" transform="rotate(-90 252.2 167.9)">NC</text>
<text x="227.9" y="173.9" transform="rotate(-90 227.9 173.9)">RS-485 B</text>
<text x="236" y="173.9" transform="rotate(-90 236 173.9)">RS-485 A</text>
<text x="268.1" y="170.7" transform="rotate(-90 268.1 170.7)">AO 5B</text>
<text x="276.2" y="170.7" transform="rotate(-90 276.2 170.7)">AO 6A</text>
<text x="284.3" y="170.7" transform="rotate(-90 284.3 170.7)">AO 6B</text>
<text x="292.5" y="170.7" transform="rotate(-90 292.5 170.7)">AO 7A</text>
<text x="300.6" y="170.7" transform="rotate(-90 300.6 170.7)">AO 7B</text>
<text x="308.7" y="170.7" transform="rotate(-90 308.7 170.7)">AO 8A</text>
<text x="316.8" y="170.7" transform="rotate(-90 316.8 170.7)">AO 8B</text>
<text x="107.9" y="175.3" transform="rotate(-90 107.9 175.3)">24VDC</text>
<text x="136.9" y="189.1" transform="rotate(-90 136.9 189.1)">+34</text>
<text x="142.2" y="189.1" transform="rotate(-90 142.2 189.1)">-34</text>
<text x="147.5" y="189.1" transform="rotate(-90 147.5 189.1)">+33</text>
<text x="152.4" y="189.1" transform="rotate(-90 152.4 189.1)">-33</text>
<text x="227.9" y="187.7" transform="rotate(-90 227.9 187.7)">13</text>
<text x="236" y="187.7" transform="rotate(-90 236 187.7)">14</text>
<text x="244.1" y="187.7" transform="rotate(-90 244.1 187.7)">15</text>
<text x="252.2" y="187.7" transform="rotate(-90 252.2 187.7)">16</text>
<text x="268.1" y="187.7" transform="rotate(-90 268.1 187.7)">18</text>
<text x="276.2" y="187.7" transform="rotate(-90 276.2 187.7)">19</text>
<text x="284.3" y="188" transform="rotate(-90 284.3 188)">20</text>
<text x="292.5" y="187.7" transform="rotate(-90 292.5 187.7)">21</text>
<text x="300.6" y="188" transform="rotate(-90 300.6 188)">22</text>
<text x="308.7" y="188.4" transform="rotate(-90 308.7 188.4)">23</text>
<text x="316.8" y="188" transform="rotate(-90 316.8 188)">24</text>
<text x="294.2" y="266">НСП ПЧ-1</text>
<text x="331.6" y="266">НСП ПЧ-2</text>
</g>
<g font-size="5.3">
<text x="193.7" y="35.3">X41</text>
<text x="206.4" y="55.7" transform="rotate(-90 206.4 55.7)">320</text>
<text x="250.1" y="55.7" transform="rotate(-90 250.1 55.7)">321</text>
<text x="340.4" y="55.4" transform="rotate(-90 340.4 55.4)">323</text>
<text x="222.2" y="79.7">M</text>
<text x="233.9" y="79.7" transform="rotate(-90 233.9 79.7)">+E3</text>
<text x="266.3" y="98.1" transform="rotate(-90 266.3 98.1)">324</text>
<text x="282.2" y="97.7" transform="rotate(-90 282.2 97.7)">325</text>
<text x="314.3" y="96.7" transform="rotate(-90 314.3 96.7)">327</text>
<text x="303.7" y="107.6">11</text>
<text x="107.6" y="140.4" transform="rotate(-90 107.6 140.4)">24VDC</text>
<text x="95.2" y="152" transform="rotate(-90 95.2 152)">220VAC</text>
<text x="107.6" y="158" transform="rotate(-90 107.6 158)">24VDC</text>
<text x="191.9" y="253.3">X42</text>
</g>
<g font-size="5.3" fill="#808080">
<text x="335.5" y="30.3">10</text>
<text x="348.2" y="30.3">12</text>
<text x="352.4" y="248.4" transform="rotate(-90 352.4 248.4)">12</text>
</g>
<text font-size="5.3" fill="#00b82e" x="90.7" y="142.9" transform="rotate(-90 90.7 142.9)">PE</text>
<g font-size="4.9" fill="#808080">
<text x="344.3" y="30.3" transform="rotate(-90 344.3 30.3)">11</text>
<text x="339.7" y="248.4" transform="rotate(-90 339.7 248.4)">10</text>
<text x="344.3" y="248.4" transform="rotate(-90 344.3 248.4)">11</text>
</g>
<g font-size="4.9">
<text x="298.8" y="55.7" transform="rotate(-90 298.8 55.7)">322</text>
<text x="298.4" y="97" transform="rotate(-90 298.4 97)">326</text>
<text x="231.4" y="107.2">2</text>
<text x="239.5" y="107.2">3</text>
<text x="255.8" y="107.2">5</text>
<text x="263.9" y="107.2">6</text>
<text x="272" y="107.2">7</text>
<text x="279.8" y="107.2">8</text>
<text x="287.9" y="107.2">9</text>
<text x="231.8" y="127.7">+</text>
</g>
<g font-size="4.4">
<text x="247.6" y="107.2">4</text>
<text x="108.3" y="122.1">+</text>
<text x="108.7" y="139.3">+</text>
<text x="108.7" y="157">+</text>
<text x="108.7" y="174.3">+</text>
</g>
<g font-size="4" fill="#00b82e">
<text x="86.4" y="147.1">L</text>
<text x="86.4" y="152">N</text>
</g>
<g font-size="4">
<text x="405.2" y="280.7">Лист</text>
<text x="230.4" y="290.6">Изм</text>
<text x="238" y="290.6">Лист</text>
<text x="251.5" y="290.2">№ докум</text>
<text x="271.1" y="290.6">Подпись</text>
<text x="285.5" y="290.4">Дата</text>
</g>
<text font-size="3.5" x="223.7" y="106.9">1</text>
<g font-size="3">
<text x="7.7" y="203.4" transform="rotate(-90 7.7 203.4)">Согласовано</text>
<text x="11.8" y="229.2" transform="rotate(-90 11.8 229.2)">Взам.инв.N</text>
<text x="12" y="261.4" transform="rotate(-90 12 261.4)">Подпись и дата</text>
<text x="11.8" y="286.8" transform="rotate(-90 11.8 286.8)">Инв.Nподл.</text>
</g>
</svg>
